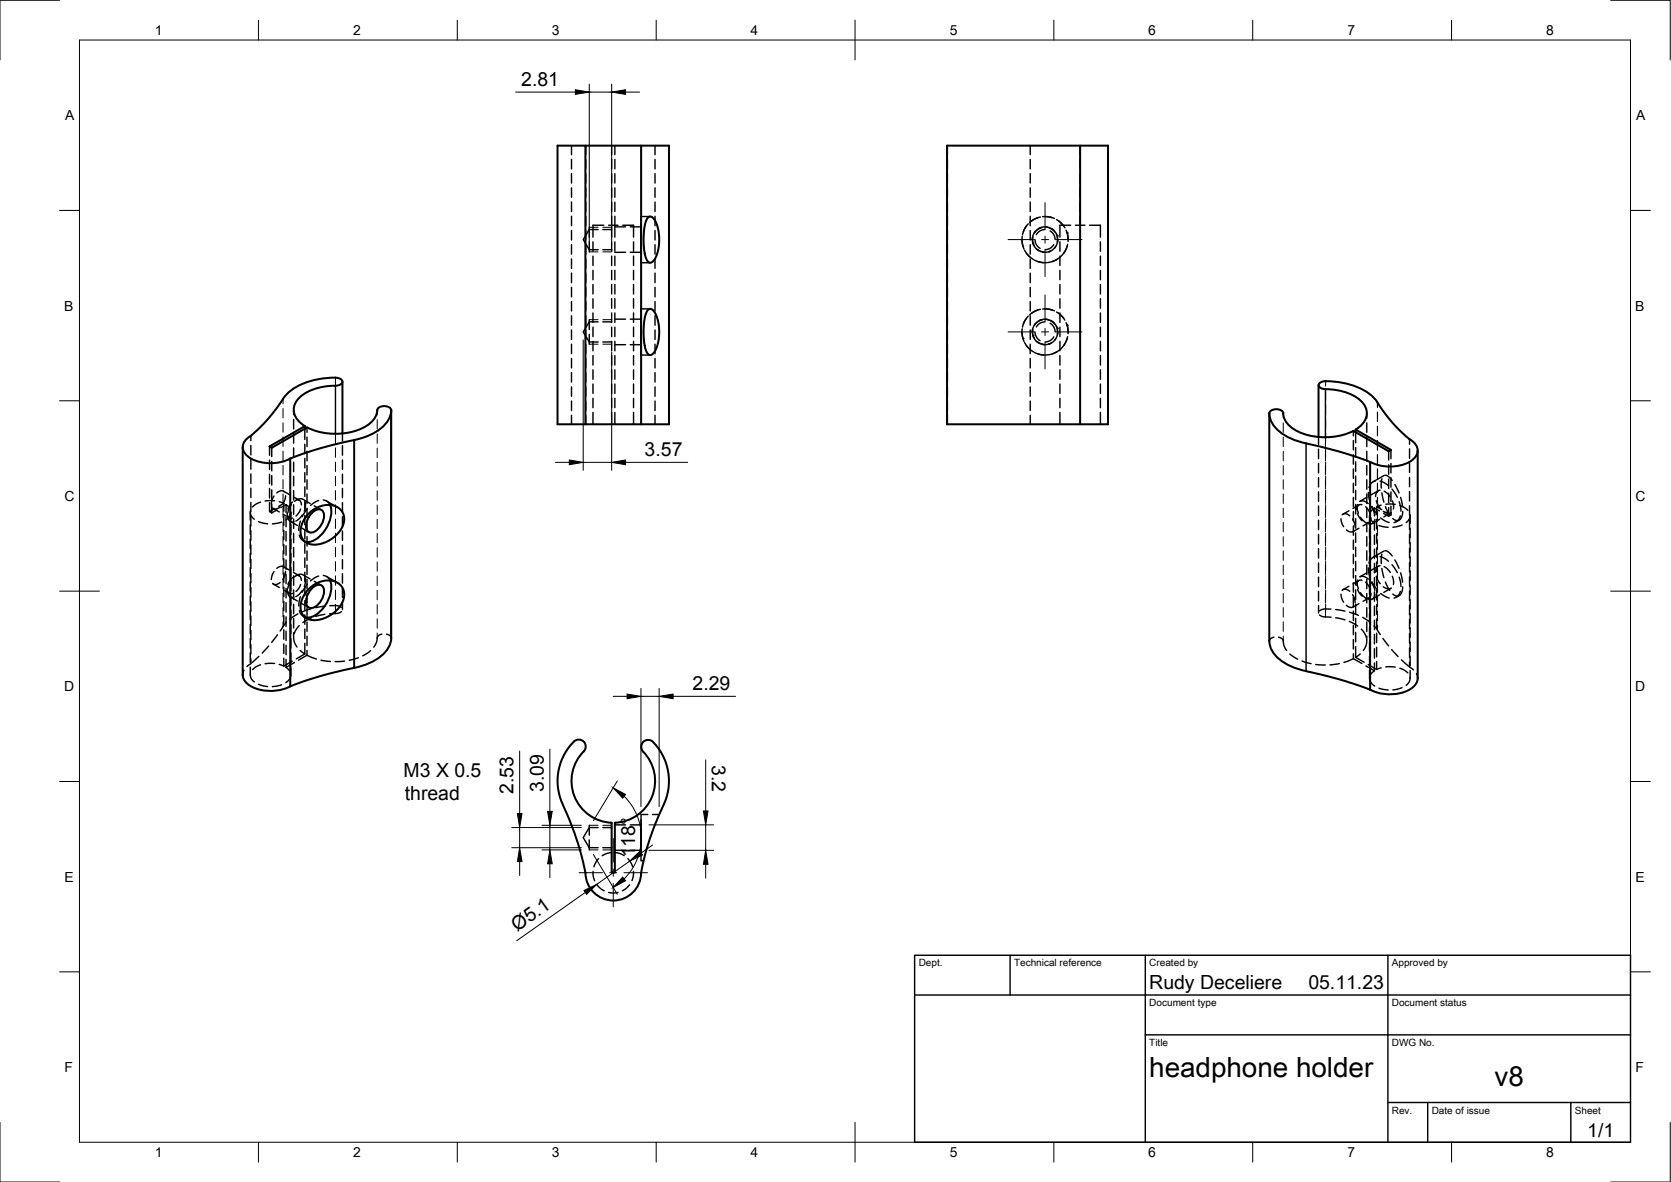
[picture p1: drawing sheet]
<svg xmlns="http://www.w3.org/2000/svg" width="420mm" height="297mm" viewBox="0 0 420 297" stroke-linecap="round" stroke-linejoin="round" font-family="sans-serif">
<!-- layer: Hidden -->
<g fill="none" stroke="#000" stroke-width=".36">
<path d="M143.7 36.6v2.3M147.3 36.6v2.3M153.8 36.6v2.3M154.6 36.6v2.3M164.7 36.6v2.3M238.2 36.6v2.3M259 36.6v2.3M271.6 36.6v2.3M143.7 40.1v2.3M143.7 43.6v2.4M143.7 47.2v2.4M143.7 50.8v2.4"/>
<path d="M143.7 54.3v2.4M143.7 57.9v2.4M147.3 40.1v2.3M147.3 43.6v2.4M147.3 47.2v2.4M147.3 50.8v2.4M147.3 54.3v2.4M147.3 57.9v2.4M148.2 57.1v2.5M150.4 57.7h-2.2l-1.6 2.5 1.6 2.5h2.2M151.6 57.7h2.2M151.8 56.6h-2.7v3"/>
<path d="M153 56.6h2.4M153.8 40.1v2.3M153.8 43.6v2.4M153.8 47.2v2.4M153.8 50.8v2.4M153.8 54.3v5.3M154.6 40.1v2.3M154.6 43.6v2.4M154.6 47.2v2.4M154.6 50.8v2.4M154.6 54.3v5.3M154.6 57h2.7"/>
<path d="M156.6 56.6h2.7v3M158.5 57h2.7v2.1M161.2 57.6v2.6M161.2 55.1v-.7v4.5M161.2 58.1v2.1M163.5 54.4h-2.3M164.7 40.1v2.3M164.7 43.6v2.4M164.7 47.2v2.4M164.7 50.8v2.4M164.7 54.3v2.4M164.7 57.9v2.4"/>
<path d="M238.2 40.1v2.3M238.2 43.6v2.4M238.2 47.2v2.4M238.2 50.8v2.4M238.2 54.3v2.4M238.2 57.9v2.4M257 59.4v1l.2 1.4M258.1 56.8l-.6 1.1-.4 1.1M258.6 56.2l-.7 .9-.6 1.2M259 40.1v2.3M259 43.6v2.4M259 47.2v2.4"/>
<path d="M259 50.8v2.4M259 54.3v2.4M259 57.9v2.4M259.7 59.5l-.1 1 .3 1.1M260.3 58.2l-.6 1-.1 1M261 54.7l-1.3 .6-.8 .6M261.6 54.5l-1.1 .4-1.1 .6M261.9 57.2l-1.2 .5-.6 .8M262.1 54.4l2.5 .3M262.8 57.7l-1.4 .4-.8 .9M262.8 54.4l1.4 .2 .9 .3M263 57l1.1 .3 .9 .6"/>
<path d="M263.3 57.1l-.9-.1-1.2 .5M264 58l.9 .9 .4 1.3M264.4 57.4l.8 .7 .6 1M265.6 58.8l.3 .9v1.2M265.7 55.2l1 .7 .8 .9M266.1 55.5l1.7 1.7M268.1 57.9l.3 1 .2 1.3M268.2 58.3l.3 1.2 .1 1.2M269.2 56.6h-2.7v3M270.4 56.6h2.4M271.6 40.1v2.3M271.6 43.6v2.4"/>
<path d="M271.6 47.2v2.4M271.6 50.8v2.4M271.6 54.3v2.3M274 56.6h2.7v3M143.7 61.5v2.4M143.7 65.1v2.3M143.7 68.6v2.4M143.7 72.2v2.4M143.7 75.8v2.4M143.7 79.4v2.3M147.3 61.5v2.4M147.3 65.1v2.3"/>
<path d="M147.3 68.6v2.4M147.3 72.2v2.4M147.3 75.8v2.4M147.3 79.4v2.3M148.2 60.8v2.5M149.1 60.8v2.3M149.1 64.4v2.3M149.1 67.9v2.4M149.1 71.5v2.4M149.1 75.1v2.4M149.1 78.6v2.4M151.6 62.7h2.2"/>
<path d="M153.8 60.8v2.3M153.8 64.4v2.3M153.8 67.9v2.4M153.8 71.5v2.4M153.8 75.1v2.4M153.8 78.6v2.4M154.6 60.8v2.3M154.6 64.4v2.3M154.6 67.9v2.4M154.6 71.5v2.4M154.6 75.1v2.4M154.6 78.6v2.4"/>
<path d="M157.3 63.4h-2.7M159.3 60.8v2.3M159.3 64.4v2.3M159.3 67.9v2.4M159.3 71.5v2.4M159.3 75.1v2.4M159.3 78.6v2.4M161.2 60.2v2.6M161.2 64.1v1.9v-.6M161.2 61.5v2.6M161.2 60.2v2.1M161.2 61.3v2.1h-2.7"/>
<path d="M161.2 78.3v-.7v4.5M161.2 66h2.3M161.2 77.6h2.3M164.7 61.5v2.4M164.7 65.1v2.3M164.7 68.6v2.4M164.7 72.2v2.4M164.7 75.8v2.4M164.7 79.4v2.3M238.2 61.5v2.4M238.2 65.1v2.3M238.2 68.6v2.4"/>
<path d="M238.2 72.2v2.4M238.2 75.8v2.4M238.2 79.4v2.3M257 60.2l.5 2.4M257.2 61.9h.1M257.6 62.9l.8 1.1 .7 .7M258.1 63.6l1.8 1.6M258.6 79.4l-.9 1.2-.4 .9M259 61.5v2.4M259 65.1v2.3M259 68.6v2.4M259 72.2v2.4"/>
<path d="M259 75.8v2.4M259 79.4v2.3M259.8 61.3l.4 .8 1 .9M260.1 65.4l1 .4 1.3 .2M260.2 60.2l.5 1.5 .8 .7M260.6 62.5l1.1 .7 .9 .2M261 77.9l-1.3 .6-.8 .6M261 65.7l1.3 .3h1.1M261.6 77.7l-2.2 1M262.1 77.7h1.5l1 .2M262.8 77.6l1.2 .2 1.1 .3M264.4 63l-1 .3h-1.2"/>
<path d="M265 61.5l-1 .9-1.2 .3M265.4 62l-.8 .8-.9 .5M265.7 78.4l1.8 1.6M265.8 65.2l-2.2 .8M266 60.2l-.3 1.3-.5 .8M266.1 78.7l1.7 1.7M266.5 60.8v2.3M266.5 64.4v2.3M266.5 67.9v2.4M266.5 71.5v2.4M266.5 75.1v2.4M266.5 78.6v2.4"/>
<path d="M266.7 64.5l-1.1 .8-1 .4M268.3 61.8l-.5 1.3-1.1 1.4M268.4 61.4l-.5 1.5-.4 .7M276.7 60.8v2.3M276.7 64.4v2.3M276.7 67.9v2.4M276.7 71.5v2.4M276.7 75.1v2.4M276.7 78.6v2.4M143.7 82.9v2.4M143.7 86.5v2.4M143.7 90.1v2.4"/>
<path d="M143.7 93.6v2.4M143.7 97.2v2.4M147.3 82.9v2.4M147.3 86.5v2.4M147.3 90.1v2.4M147.3 93.6v2.4M147.3 97.2v2.4M148.2 80.3v2.5M148.2 84v2.5M149.1 82.2v2.4M149.1 85.8v2.4M149.1 89.4v2.3"/>
<path d="M149.1 92.9v2.4M149.1 96.5v2.4M150.4 80.9h-2.2l-1.6 2.5 1.6 2.5h2.2M151.6 85.9h2.2M151.6 80.9h2.2M153.8 82.2v2.4M153.8 85.8v2.4M153.8 89.4v2.3M153.8 92.9v2.4M153.8 96.5v2.4M154.6 82.2v2.4M154.6 85.8v2.4"/>
<path d="M154.6 89.4v2.3M154.6 92.9v2.4M154.6 96.5v2.4M154.6 80.2h2.7M154.6 86.6h2.7M158.5 80.2h2.7v2.1M159.3 82.2v2.4M159.3 85.8v2.4M159.3 89.4v2.3M159.3 92.9v2.4M159.3 96.5v2.4M161.2 80.8v2.6"/>
<path d="M161.2 83.4v2.6M161.2 87.3v1.9v-.6M161.2 84.7v2.6M161.2 81.3v2.1M161.2 83.4v2.2M161.2 84.5v2.1h-2.7M161.2 89.2h2.3M164.7 82.9v2.4M164.7 86.5v2.4M164.7 90.1v2.4M164.7 93.6v2.4M164.7 97.2v2.4"/>
<path d="M238.2 82.9v2.4M238.2 86.5v2.4M238.2 90.1v2.4M238.2 93.6v2.4M238.2 97.2v2.4M257 83.4l.5 2.4M257 82.6v1l.2 1.4M257.6 86.1l.8 1.1 .7 .7M258.1 80l-.6 1.1-.4 1.1M258.1 86.8l1 1.1 .8 .5M259 82.9v2.4M259 86.5v2.4"/>
<path d="M259 90.1v2.4M259 93.6v2.4M259 97.2v2.4M259.7 82.7l-.1 1 .3 1.1M259.8 84.5l.4 .8 1 .9M260.1 88.6l1.2 .4 1.1 .2M260.2 83.4l.5 1.5 .8 .7M260.3 81.4l-.6 1-.1 1M260.6 85.7l1.1 .7 .9 .2M261 88.9l1.3 .3h1.1M261.9 80.4l-1.2 .5-.6 .8M262.8 80.9l-1.4 .4-.8 .9"/>
<path d="M263 80.2l1.1 .3 .9 .6M263.3 80.3l-.9-.1-1.2 .5M264 81.2l.9 .9 .4 1.3M264.4 86.2l-1 .4h-1.2M264.4 80.7l.8 .6 .6 1M265 84.7l-1 .9-1.2 .3M265.4 85.2l-.8 .8-.9 .5M265.6 82l.3 .9v1.2M265.8 88.4l-2.2 .8M266 83.4l-.3 1.3-.5 .8M266.5 82.2v2.4M266.5 85.8v2.4"/>
<path d="M266.5 89.4v2.3M266.5 92.9v2.4M266.5 96.5v2.4M266.7 87.7l-1.1 .8-1 .4M268.1 81.1l.3 1 .2 1.3M268.2 81.5l.3 1.3 .1 1.1M268.3 85l-.6 1.5-1 1.2M268.4 84.6l-.5 1.5-.4 .7M276.7 82.2v2.4M276.7 85.8v2.4M276.7 89.4v2.3M276.7 92.9v2.4"/>
<path d="M276.7 96.5v2.4M63.1 109.5v1.3M63.1 111.9v2.4M63.1 115.5v2.4M63.1 119.1v2.4M67.8 112.2v2.2M67.8 115.6v2.4M67.8 119.2v2.4M68.3 112.5v2.3M68.3 115.9v2.4M68.3 119.5v2.4M73.8 103v1.2"/>
<path d="M73.8 105.4v2.4M73.8 109v2.4M73.8 112.6v2.3M73.8 116.1v2.4M73.8 119.7v2.4M76.6 107.7v2.7M76.6 111.6v2.4M76.6 115.2v2.4M76.6 118.8v2.4M77.2 107.4v1.3M77.2 109.8v2.4M77.2 113.4v2.4"/>
<path d="M77.2 117v2.4M86.1 109v1.8M86.1 112v2.4M86.1 115.6v2.4M86.1 119.2v2.3M143.7 100.8v2.4M143.7 104.4v2.2M147.3 100.8v2.4M147.3 104.4v2.2M149.1 100.1v2.4M149.1 103.6v3M153.8 100.1v2.4"/>
<path d="M153.8 103.6v3M154.6 100.1v2.4M154.6 103.6v3M159.3 100.1v2.4M159.3 103.6v3M164.7 100.8v2.4M164.7 104.4v2.2M238.2 100.8v2.4M238.2 104.4v2.2M259 100.8v2.4M259 104.4v2.2M266.5 100.1v2.4"/>
<path d="M266.5 103.6v3M276.7 100.1v2.4M276.7 103.6v3M331.5 109.8v1.9M331.5 112.9v2.4M331.5 116.4v2.4M340.3 108.3v1.2M340.3 110.7v2.4M340.3 114.3v2.4M340.3 117.8v2.4M340.9 108.6v2.7M340.9 112.5v2.4"/>
<path d="M340.9 116.1v2.4M340.9 119.6v2.4M343.7 103.9v1.2M343.7 106.3v2.4M343.7 109.8v2.4M343.7 113.4v2.4M343.7 117v2.4M348 119.5l-2.8 1.6M348.2 119.4l.9 .3 1 1M349.2 113.4v2.2M349.2 116.8v2.4M349.7 113.1v2.2"/>
<path d="M349.7 116.5v2.4M354.4 110.4v1.2M354.4 112.8v2.4M354.4 116.4v2.4M354.4 120v2.3M62.9 128.7v2M62.9 131.9v2.4M62.9 135.5v2.4M62.9 139.1v2.3M62.9 128.4l.2 1.1 .8 1M63.1 122.7v2.3M63.1 126.2v2.4"/>
<path d="M63.1 129.8v2.4M63.1 133.4v2.4M63.1 137v2.3M65 131.1l2.3 .5M65.5 126.2l-1.2 .5-.8 .7M67.8 126.3v2.3l.5 .3M67.8 122.8v2.3M68.3 123.1v2.4M68.3 126.7v2.2M68.7 127.8l1.5 .9M68.9 124.7l-.4 .7-.3 1.2M69 125.8l-2.3 .1"/>
<path d="M69 127.8l-1.2 .8M69.6 128.2l-1.3 .7M70.2 126.1l1.2 .4M70.4 127.4a1.33 1.33 0 0 1-1.9 .2M70.8 131.2l-2.3 .5M71.2 129.3l1.5 .8M71.3 123.4l1.4 .9M71.4 126.5l-1.3 .7M71.4 126.5v2M71.4 129.7v2.3M71.4 133.3v2.3M71.4 136.8v2.4"/>
<path d="M71.5 123.6a1.29 1.29 0 0 0-1.9 .3M71.8 124.6l-.2 1-.5 1M71.9 130.7l1-1.1 .2-.8v1.9M71.9 126.8l.9 .9M71.9 126.8l-1.3 .8M71.9 126.8v2M71.9 130v2.4M71.9 133.6v2.4M71.9 137.1v2.4M72.2 129a1.02 1.02 0 0 0 1.3 1.2M72.3 130l.2 .6 .5 .4 .9 .1M73 131l1.8 1.1"/>
<path d="M73.1 131.9v2.4M73.1 135.5v2.4M73.1 139.1v2.3M73.3 126.8l-.9 2.1M73.6 126.2l-.9 .9-.3 .8M73.8 124.9l1.5 .8M73.8 123.3v2.4M73.8 126.8v2.4M73.8 130.4v2.4M73.8 134v2.4M73.8 137.6v2.3M74.5 125.7a1.02 1.02 0 0 1 1.3 1.2"/>
<path d="M75.3 134.5l.4 .9 1 .7M75.5 131l-.4 2.3M75.6 127.9l-.5 1-.7 .8M75.8 132.7l1.8 1M76 129.4l-.6 .8-1 .7M76.1 125.4h-1.1l-1 .6M76.2 125.5l1.8 1M76.3 136l.8 .4M76.6 122.4v2.3M76.6 125.9v2.4M76.6 129.5v2.4M76.6 133.1v2.4"/>
<path d="M76.6 136.6v2.4M76.7 126.3l.1 .9-.3 1.2M77.2 120.6v2.3M77.2 124.1v2.4M77.2 127.7v2.4M77.2 131.3v2.4M77.2 134.9v2.3M77.2 138.4v2.4M77.3 127.9l-1.3 2M79 127.1l1.8 1.1M80.1 125.8l-2 1.2M81.3 125.7l.9 .3 .8 .9"/>
<path d="M82.1 125.9l2.7 1.6M86.1 122.7v2.4M86.1 126.3v2.4M86.1 129.9v2.4M86.1 133.4v2.4M86.1 137v2.4M331.5 120v2.4M331.5 123.6v2.4M331.5 127.2v2.3M331.5 130.7v2.4M331.5 134.3v2.4M331.5 137.9v2.4"/>
<path d="M337.2 130.4l.2 1 .4 1M337.5 129.4a1.32 1.32 0 0 1 1.9 .2M338.5 133.2a1.38 1.38 0 0 0 1.9 .2M339.2 128.4l-1.5 .8M340.1 130.4l.5 1.2 .1 .8M340.3 121.4v2.4M340.3 125v2.4M340.3 128.6v2.3M340.3 132.2v2.3M340.3 135.7v2.4M340.3 139.3v2.4M340.9 123.2v2.4"/>
<path d="M340.9 126.8v2.4M340.9 130.4v2.3M340.9 133.9v2.4M340.9 137.5v2.4M341.3 126.8l-.1 .9 .4 1.3M341.3 129.1l.5 1 .7 .8M341.7 126.9l-1.5 .9M341.7 132.7l-1.5 .9M342 125.9h1l1 .6M342.1 130l1 1.1 .6 .4M342.5 126.8a1.04 1.04 0 0 0-1.4 1.3M343.4 127.3l.8 1 .3 .8"/>
<path d="M343.7 120.6v2.3M343.7 124.1v2.4M343.7 127.7v2.4M343.7 131.3v2.4M343.7 134.9v2.3M343.7 138.4v2.4M343.7 125l-1.8 1M344.1 123.7l.4 2.4M344.2 131.3l-1.5 .9M344.4 132.8v2.4M344.4 136.3v2.4M344.4 139.9v2.4"/>
<path d="M344.7 130.1a1.04 1.04 0 0 1-1.3 1.3M344.8 127.4l.9 2M345 127.3l1.3 2M345.6 127.7l-.9 .8M345.6 127.7l1.3 .7M345.6 127.7v2M345.6 130.9v2.3M345.6 134.4v2.4M345.6 138v2.4M345.7 131.5l-1.1-1-.2-.9v2M345.7 130.5l-.2 .6-.4 .5-1 .1M345.8 120.9l-.9 .5-.7 1.1"/>
<path d="M345.8 139.8l-.9 .5-.7 1.2M346.1 125.8l.9 1.9M346.1 127.3l1.3 .8M346.1 127.3v2M346.1 130.5v2.4M346.1 134.1v2.4M346.1 137.7v2.4M346.6 123.3l-1.9 1.1M346.7 132.1l2.3 .4M346.9 130.5l-1.8 1.1M347 120.9l.8 .3 1.3 .9M347 123.2l-.4 .1-.5 .4-.2 1.1"/>
<path d="M347 139.9l1.3 .5 .8 .6M347.2 130.1l1.1 .8 1 .4M347.3 126.9l-1.2 .4M347.5 123.9l.5 2.3M347.5 120.3l-.2 2.4M347.5 139.3l-.2 2.3M347.8 128.5l1.2 .5 .8-.2M347.9 129l1.3 .7M348 138.5l-2.8 1.5M348 123.4l.6 .4 1 1.1M348.2 138.4l.9 .3 1 1M348.4 127.3l1 2.1"/>
<path d="M348.4 126.7l2.4 .1M348.4 128.7l1.3 .7M349.2 127.5v2.2l.5-.3M349.2 120.4v2.4M349.2 123.9v2.4M349.7 120v2.4M349.7 123.6v2.4M349.7 127.2v2.2M349.8 128.9l-1.9 1M350 122.9l1.3 2.1M350.1 125.8l.3 1.4v.7M350.7 121.7l1.1 2.2"/>
<path d="M351.8 126.1l.5 2.4M351.8 130.7l-.8 .4M352 127l1.2 .6 .8 .6M352.1 129.7l-.5 1-1.1 .6M352.2 125l.5 2.3M352.5 131.9l-2.3 .6M352.7 128.5l-.2 1.3-.6 .8-.9 .2-.8-.5M354.4 123.5v2.4M354.4 127.1v2.4M354.4 130.7v2.3M354.4 134.2v2.4M354.4 137.8v2.4"/>
<path d="M354.5 129.3l-.1 1.1-.8 .9M354.6 129.6v2M354.6 132.8v2.4M354.6 136.3v2.4M354.6 139.9v2.4M62.9 142.6v2.4M62.9 146.2v2.4M62.9 149.8v2.4M62.9 153.3v2.4M62.9 156.9v2.4M63.1 140.5v2.4M63.1 144.1v2.4"/>
<path d="M63.1 147.7v2.4M63.1 151.2v2.4M63.1 154.8v2.4M63.1 158.4v2.4M68.7 146.8l1.5 .8M68.9 143.6l-.4 .8-.3 1.2M69.8 159.5l-1.5 1.9M70.4 146.4a1.38 1.38 0 0 1-1.9 .2M71.2 148.2l1.5 .9M71.3 142.4l1.4 .9M71.4 140.4v2.4M71.4 144v2.4"/>
<path d="M71.4 147.5v2.4M71.4 151.1v2.4M71.4 154.7v2.4M71.4 158.2v2.4M71.5 142.6a1.29 1.29 0 0 0-1.9 .2M71.8 143.6l-.2 1-.5 1M71.9 140.7v2.4M71.9 144.3v2.4M71.9 147.9v2.3M71.9 151.4v2.4M71.9 155v2.4M71.9 158.6v2.4"/>
<path d="M72 156.4l-1.6 2.2M72.2 147.9a1.02 1.02 0 0 0 1.3 1.2M72.3 149l.4 .8 .6 .3h.6M73 150l1.8 1M73.1 142.6v2.4M73.1 146.2v2.4M73.1 149.8v2.4M73.1 153.3v2.4M73.1 156.9v2.4M73.3 145.8l-.9 2M73.6 145.1l-.9 1-.3 .8M73.8 143.9l1.5 .8"/>
<path d="M73.8 141.1v2.4M73.8 144.7v2.4M73.8 148.3v2.4M73.8 151.9v2.3M73.8 155.4v2.4M73.8 159v1.2M74.5 144.6a1.04 1.04 0 0 1 1.3 1.3M74.9 154.3l-2 1.3M75.2 157.2l-.8 1.1-.4 .9M75.3 153.5l.4 .9 1 .7M75.5 150l-.4 2.3M75.6 146.9l-.5 1-.7 .7"/>
<path d="M75.8 151.6l1.8 1.1M76 148.4l-.6 .8-1 .7M76.1 144.4h-1.1l-1 .6M76.2 144.4l1.8 1.1M76.3 154.9l.8 .5M76.6 140.2v2.4M76.6 143.8v2.4M76.6 147.4v2.3M76.6 150.9v2.4M76.6 154.5v2.4M76.6 158.1v2.4M76.7 145.2l.1 1-.3 1.2"/>
<path d="M77.2 142v2.4M77.2 145.6v2.4M77.2 149.1v2.4M77.2 152.7v2.4M77.2 156.3v2.4M77.2 159.9v2.3M77.3 146.8l-1.3 2.1M78.2 153l-2.2 .8M78.3 155.3l-2.1 1.1M79 146.1l1.8 1M80.1 144.8l-.9 .4-1.1 .8M81.3 144.6l.9 .3 .8 1"/>
<path d="M81.7 154.4l-2.3 .5M81.7 152.3l-2.3 .4M82.1 144.9l2.7 1.5M82.9 152.2h2.1l.8 .5M85.9 153.7a4 4 0 0 1-3 .5M86.1 140.6v2.4M86.1 144.2v2.3M86.1 147.7v2.4M86.1 151.3v1.9M96 159.4a1.26 1.26 0 0 0-1.2 1.4l-.8 1.8M97.2 159.4l.9 .4 .3 .5M331.5 141.5v2.3"/>
<path d="M331.5 145v2.4M331.5 148.6v2.4M331.5 152.2v1.8M331.8 154.5l.8 .5 2.1 .1M334.6 153.1l-1.6-.1-1.2 .5M335.8 153.2l2.4 .4M335.9 155.2l2.3 .6M337.2 149.3l.2 1 .4 1M337.5 148.3a1.32 1.32 0 0 1 1.9 .3M338.5 152.1a1.38 1.38 0 0 0 1.9 .3M339.2 147.3l-1.5 .9M339.3 156.2l2.1 1.1"/>
<path d="M339.3 153.8l2.3 .9M340.1 149.4l.5 1.2 .1 .8M340.3 142.9v2.3M340.3 146.4v2.4M340.3 150v2.4M340.3 153.6v2.4M340.3 157.1v2.4M340.9 141.1v2.4M340.9 144.6v2.4M340.9 148.2v2.4M340.9 151.8v2.4M340.9 155.4v2.3"/>
<path d="M340.9 158.9v2.4M341.3 145.8l-.1 .9 .4 1.2M341.3 148.1l.5 .9 .7 .8M341.7 145.9l-1.5 .8M341.7 151.7l-1.5 .9M342 144.9h1l1 .6M342.1 148.9l.6 .9 1 .6M342.3 158.1l.8 1.1 .4 .9M342.5 145.8a1.05 1.05 0 0 0-1.4 1.3M342.6 155.2l2 1.3M343.4 146.3l.8 1 .3 .8M343.7 142v2.4"/>
<path d="M343.7 145.6v2.3M343.7 149.1v2.4M343.7 152.7v2.4M343.7 156.3v2.4M343.7 159.9v1.2M343.7 143.9l-1.8 1.1M344.1 142.7l.4 2.4M344.2 150.3l-1.5 .8M344.4 143.5v2.4M344.4 147.1v2.3M344.4 150.6v2.4M344.4 154.2v2.4"/>
<path d="M344.4 157.8v2.4M344.7 149.1a1.04 1.04 0 0 1-1.3 1.2M344.8 146.3l.9 2.1M345 146.2l1.3 2.1M345.5 157.3l1.5 2.2M345.6 141.6v2.4M345.6 145.1v2.4M345.6 148.7v2.4M345.6 152.3v2.4M345.6 155.9v2.3M345.6 159.4v2.4M345.7 149.5l-.4 .9-.5 .2h-.7"/>
<path d="M346.1 144.8l.9 1.9M346.1 141.3v2.3M346.1 144.8v2.4M346.1 148.4v2.4M346.1 152v2.4M346.1 155.5v2.4M346.1 159.1v2.4M346.6 142.3l-1.9 1M346.9 149.5l-1.8 1M347 142.2l-.4 .1-.5 .4-.2 1.1M347.2 149.1l1.1 .8 1 .4M347.5 142.8l.5 2.3"/>
<path d="M347.8 147.5l1.2 .5 .8-.2M348 142.4l.6 .4 1 1.1M348.4 146.3l1 2.1M349.8 147.8l-1.9 1.1M350 141.9l1.3 2M350.1 144.8l.3 1.4v.7M350.7 140.7l1.1 2.1M351.8 145l.5 2.4M351.8 149.7l-.8 .4M352.1 148.6l-.5 1.1-1.1 .6M352.2 144l.5 2.3M352.7 147.5l-.2 1.3-.5 .8-.9 .2-.9-.5"/>
<path d="M354.4 141.4v2.4M354.4 145v2.3M354.4 148.5v2.4M354.4 152.1v2.4M354.4 155.7v2.4M354.4 159.2v2.4M354.6 143.5v2.4M354.6 147.1v2.3M354.6 150.6v2.4M354.6 154.2v2.4M354.6 157.8v2.4M61.3 168.4l-.3 1.2"/>
<path d="M62.9 160.5v2.4M62.9 164.1v2.3M62.9 167.6v2M62.9 169.3l.2 1.1 .8 1M63.1 165.6v1.2l-1 .7M63.1 162v2.3M65 172l2.3 .5M65.1 164.9l-1.8 1.6M65.5 167.1l-1.2 .5-.8 .7M67.5 162.4l-1.6 1.7M69 166.7l-2.3 .1M70.2 167l1.2 .4"/>
<path d="M70.8 172.1l-2.3 .5M71.4 161.8v2.4M71.4 165.4v2M71.9 167.7l.9 .8M71.9 162.2v2.3M71.9 165.7v2M73.1 169.7l-.2 .8-1 1.1M73.1 160.5v2.4M73.1 164.1v2.3M73.1 167.6v2M73.5 166.2l-2.1 1.2M73.9 160.4l.2 1.1 .6 1.1"/>
<path d="M74 166.5l-2.1 1.2M75.5 163.5l1.1 .8M76.6 164.3l-2.1 1.3M76.6 161.7v2.6M77.2 164.7l2.4 .9M77.2 163.4v1.3M77.2 164.7l-2.1 1.2M80.7 165.9l2.4 .3M86.6 166.1l-2.3 .2M90.1 165.3l-2.3 .6M93.2 163.5l-2 1.3M320.3 160.1l-.9 .5-.2 .5"/>
<path d="M321.5 160.1a1.29 1.29 0 0 1 1.2 1.5l.3 1.1 .5 .8M324.3 164.3l2 1.4M327.4 166.1l2.3 .7M330.8 167l2.4 .1M336.8 166.8l-2.4 .3M340.3 165.5l-2.4 1M340.3 165.5l2.1 1.2M340.3 160.7v2.4M340.3 164.3v1.2M340.9 162.5v2.7M340.9 165.2l2.1 1.2M342 164.3l-1.1 .9"/>
<path d="M343.5 167.4l2.1 1.2M343.7 161.3l-.3 1.1-.6 1.1M344 167l2.1 1.2M344.4 170.5l.4 1.2 .9 .7M344.4 161.3v2.4M344.4 164.9v2.4M344.4 168.5v2M345.6 168.6l-.9 .8M345.6 163v2.4M345.6 166.6v2M346.1 162.7v2.4M346.1 166.3v1.9"/>
<path d="M346.7 172.9l2.3 .5M347.3 167.8l-1.2 .4M347.7 160.4l1.5 1.9M348.4 167.6h2.4M349.9 163.2l1.6 1.8M352 167.9l1.2 .6 .8 .6M352.4 165.8l1.8 1.6M352.5 172.8l-2.3 .6M354.4 166.4v1.2l1 .7M354.4 162.8v2.4M354.5 170.2l-.1 1.1-.8 .9M354.6 161.3v2.4"/>
<path d="M354.6 164.9v2.4M354.6 168.5v2M356.2 169.3l.3 1.2M148.2 207.4v2.5M148.2 211.1v2.5M149.1 219l.1 1.2 .3 1.1M150.4 208h-2.2l-1.6 2.5 1.6 2.5h2.2M150.5 215.8l-.9 1.2-.3 .8M151.6 213h2.2M151.6 208h2.2M153.8 214.2l-1.3 .3-1.1 .5M154.6 214.2l1.3 .3 1.1 .5"/>
<path d="M154.6 207.3h2.7M154.6 213.7h2.7M157.9 215.8l.5 .6 .7 1.4M158.5 207.3h2.7M159.3 219l-.1 1.2-.3 1.1M161.2 213.7v2.6h.6M161.2 209.9v2.5M161.2 206v5.2M161.2 204.7v2.6M161.2 212.5v2.5M161.2 207.3v2.1M161.2 210.5v2.1"/>
<path d="M161.2 211.5v2.2h-2.7M161.2 208.3v2.2M161.2 204.7h1.7M164.1 204.7h1.7M150.1 222.4l1.1 1 .7 .5M153 224.3l1.2 .1 1.2-.1M158.3 222.3l-1.1 1.1-.7 .5"/>
</g>
<!-- layer: Visible -->
<g fill="none" stroke="#000" stroke-width=".51">
<path d="M140.2 36.6h28v70h-28zM147.2 36.6v70M161.2 36.6v70M238.1 36.6h40.5v70h-40.5zM271.6 36.6v70M162.8 54.8l.5-.4h.4l.9 .9 .8 1.8 .3 2.3v2.3l-.5 2.2-.8 1.5-.9 .6-.7-.4-.4-.7-.6-3.6 .2-3.7 .3-1.7zM162.9 77.9l.7-.3 .6 .4 .5 .5 .6 1.6 .4 2.5v2.3l-.5 2.2-.8 1.6-.8 .5-.8-.4-.4-.9-.6-3.4 .2-3.7 .3-1.7zM86.1 95.9v13.1M331.5 96.8v13M333.3 95.8a17.9 17.9 0 0 1 11.8 3.8l5.1 6.7a29.7 29.7 0 0 0 5 4.6 2.74 2.74 0 0 1 0 4.6 10.5 10.5 0 0 1-10.7 .6M333.3 95.8a1.26 1.26 0 0 0-1.7 1.3 1.91 1.91 0 0 0 1.7 .7 12.3 12.3 0 0 1 9.5 3.6 4 4 0 0 1-1.1 5.9l-.8 .6M61 112.4v57.2a4.8 4.8 0 0 0 4.4 3.7 11.2 11.2 0 0 0 7.6-.8"/>
<path d="M71.2 100.2l-1.7 2.5-2.2 2.7-3.9 3.8a3.8 3.8 0 0 0-2.4 3.5 4.8 4.8 0 0 0 3.9 3.3 11.2 11.2 0 0 0 8.1-.8M71.2 100.2a14.2 14.2 0 0 1 10.3-5.1 6.5 6.5 0 0 1 4.3 .2 .77 .77 0 0 1 .3 .9 .77 .77 0 0 1-.7 .5l-.5 .2a14.2 14.2 0 0 0-9.6 3 4 4 0 0 0 .5 6.6l.9 .6M73 115.2v57.3l7.6-2.6 6.8-1.7a18.6 18.6 0 0 0 9.1-4 5.9 5.9 0 0 0 1.9-3.9M76.6 107.7v-.6l-8.8 5.1 .5 .3 8.9-5.1a16.4 16.4 0 0 0 15.2-.5 5.3 5.3 0 0 0 2.6-4.2 2.34 2.34 0 0 1 3.3 0l.1 57.6M98.4 103.1a7.2 7.2 0 0 1-4.4 5.8 34 34 0 0 1-8.2 2.4l-7.7 2.1-5.1 1.8M319.2 103.9v57.2M319.2 103.8a7.1 7.1 0 0 0 4.4 5.9l2.2 1 2.6 .7M319.2 103.8a2.02 2.02 0 0 1 3.5 0 5.9 5.9 0 0 0 4.1 4.9 16.8 16.8 0 0 0 13.5-.4M328.4 111.4l7.9 2 8.2 2.7v57.2M340.9 108l8.8 5.1-.5 .3-8.9-5.1M340.9 108v.6M356.5 113.2v57.3a4.7 4.7 0 0 1-4.4 3.7 11.1 11.1 0 0 1-7.6-.9"/>
<path d="M77.6 129.1l1.1-.9 1.5-.9 1.8-.4 1.7 .1 1.3 .5 1 1 .5 1.3-.1 1.7-.5 1.2-.7 1-1.2 1.3-1.2 .8-2.3 .9-1.8 .2-.9-.2-1-.5-.6-.5-.5-1-.1-1v-1.1l.5-1.3zM78.2 129.1a2.09 2.09 0 0 1 2.8-.8 3.8 3.8 0 0 1-1.3 4.9 1.52 1.52 0 0 1-1.4 .6 1.52 1.52 0 0 1-1.3-1 4.6 4.6 0 0 1 1.2-3.7zM83 126.9a8 8 0 0 1-3.2 8.3 3.7 3.7 0 0 1-3.1 .9M77.6 148.1l1.6-1.3 1.6-.7 1.3-.2 1.8 .1 1.3 .6 1 1.2 .4 1.3-.3 1.7-.4 1-.9 1.2-2.3 1.8-2.4 .9-1.4 .2-1.2-.3-.8-.3-.7-.8-.5-.8-.1-1v-1.1l.5-1.3zM78.2 148.1a2.09 2.09 0 0 1 2.8-.9 3.8 3.8 0 0 1-1.3 4.9 1.52 1.52 0 0 1-1.4 .7 1.52 1.52 0 0 1-1.3-1 4.6 4.6 0 0 1 1.2-3.7zM83 145.9a8 8 0 0 1-3.2 8.3 3.7 3.7 0 0 1-3.1 .9M98.4 160.3h.1M319.2 161.1a7.1 7.1 0 0 0 4.4 5.8 39.6 39.6 0 0 0 8.5 2.6l6.7 1.8 5.7 2M144.3 186.4a14.3 14.3 0 0 0-2.1 17.4l2.9 7.4a58.2 58.2 0 0 1 2.4 10.1 7.1 7.1 0 0 0 8 4.9 7.1 7.1 0 0 0 5.8-7.4l.8-3.8 1.3-4.3 2.7-6.8a14.3 14.3 0 0 0-2.2-17.7 1.75 1.75 0 0 0-2.3 .4 1.75 1.75 0 0 0 .1 2.3 10.5 10.5 0 0 1 2.3 11.2 10.5 10.5 0 0 1-9.4 6.7M144.3 186.4a1.75 1.75 0 0 1 2.5 0 1.75 1.75 0 0 1 0 2.4 10.5 10.5 0 0 0-2.4 11.3 10.5 10.5 0 0 0 9.4 6.7v12.5h.8v-12.5"/>
</g>
<!-- layer: Hidden Narrow -->
<g fill="none" stroke="#000" stroke-width=".25">
<path d="M148.2 57.1h2.2M151.6 57.1h2.2M259.7 59.6l.1 1.4 .4 .9M262.1 57.2l-1.3 .6-.6 .7M263.3 57.2l1.2 .5 .8 .7M265.7 59.5l.1 1.3M148.2 63.3h2.2M151.6 63.3h2.2M261 62.7l1.2 .6M84.3 94.9v2M148.2 86.5h2.2M148.2 80.3h2.2"/>
<path d="M151.6 86.5h2.2M151.6 80.3h2.2M259.7 82.8l.1 1.4 .4 .9M261 85.9l1.2 .6M262.1 80.4l-1.3 .6-.6 .7M263.3 80.4l1.2 .5 .8 .7M265.7 82.7l.1 1.3M333.3 95.8v1.2M333.3 98.2v2.4M71.2 100.2v1.3M71.2 102.7v2.3M71.2 106.2v2.4"/>
<path d="M71.2 109.8v2.4M71.2 113.4v2.4M71.2 117v2.3M84.3 109v2.4M84.3 112.6v2.3M84.3 116.1v2.4M84.3 119.7v2.4M94.8 103v1.3M94.8 105.5v2.4M94.8 109v2.4M94.8 112.6v2.4M94.8 116.2v2.4"/>
<path d="M94.8 119.8v2.3M322.7 103.9v1.2M322.7 106.3v2.4M322.7 109.8v2.4M322.7 113.4v2.4M322.7 117v2.4M333.3 101.8v2.4M333.3 105.4v2.3M333.3 108.9v3.3M333.3 112.5v3.3M333.3 116.1v3.3M333.3 119.6v3.3"/>
<path d="M346.3 101.1l.1 1.3M346.3 103.5l.1 2.5M346.3 107.1l.1 2.4M346.3 110.7l.1 2.4M346.3 114.2l.1 2.5M346.3 117.8l.1 2.5M71.2 120.5v2.4M71.2 124.1v2.4M71.2 127.7v2.4M71.2 131.2v2.4M71.2 134.8v2.4M71.2 138.4v2.4"/>
<path d="M84.3 123.3v2.4M84.3 126.8v2.4M84.3 130.4v2.4M84.3 134v2.4M84.3 137.6v2.3M94.8 123.3v2.4M94.8 126.9v2.4M94.8 130.5v2.4M94.8 134.1v2.3M94.8 137.6v2.4M322.7 120.6v2.3M322.7 124.1v2.4"/>
<path d="M322.7 127.7v2.4M322.7 131.3v2.4M322.7 134.9v2.3M322.7 138.4v2.4M333.3 123.2v3.3M333.3 126.8v3.3M333.3 130.4v3.3M333.3 133.9v3.3M333.3 137.5v3.3M346.3 121.4l.1 2.4M346.3 125l.1 2.4M346.3 128.5l.1 2.5"/>
<path d="M346.3 132.1l.1 2.5M346.3 135.7l.1 2.4M346.3 139.2l.1 2.5M71.2 142v2.3M71.2 145.5v2.4M71.2 149.1v2.4M71.2 152.7v2.4M71.2 156.3v1.2M84.3 141.1v2.4M84.3 144.7v2.4M84.3 148.3v2.4M84.3 151.9v2.3"/>
<path d="M94.8 141.2v2.4M94.8 144.8v2.4M94.8 148.3v2.4M94.8 151.9v2.4M94.8 155.5v2.4M94.8 159.1v1.2M322.7 142v2.4M322.7 145.6v2.3M322.7 149.1v2.4M322.7 152.7v2.4M322.7 156.3v2.4M322.7 159.9v1.2"/>
<path d="M333.3 141.1v3.3M333.3 144.6v3.3M333.3 148.2v3.3M333.3 151.8v3.2M346.3 142.8l.1 2.5M346.3 146.4l.1 2.5M346.3 150l.1 2.4M346.3 153.6l.1 2.4M346.3 157.1l.1 1.3M148.2 213.6h2.2M148.2 207.4h2.2M151.6 213.6h2.2"/>
<path d="M151.6 207.4h2.2"/>
</g>
<!-- layer: Visible Narrow -->
<path d="M84.3 96.9v12.1M333.3 97.8v12.1M89 110.6v57.2M89.1 110.6v57.2M98.4 103.1v57.2M328.4 111.4v57.3" fill="none" stroke="#000" stroke-width=".36"/>
<!-- layer: Hidden -->
<g fill="#000">
<circle cx="265.8" cy="59.3" r=".18"/>
<circle cx="268.3" cy="58.6" r=".18"/>
<circle cx="259.7" cy="61.1" r=".18"/>
<circle cx="263.7" cy="63.3" r=".18"/>
<circle cx="257.2" cy="85.1" r=".18"/>
<circle cx="259.7" cy="84.3" r=".18"/>
<circle cx="263.7" cy="86.5" r=".18"/>
<circle cx="265.8" cy="82.5" r=".18"/>
<circle cx="268.3" cy="81.8" r=".18"/>
</g>
<!-- layer: Border -->
<g fill="none" stroke="#000" stroke-width=".25">
<path d="M15 .1h-15v15M20 10.1h390v276.9h-390zM65 5.1v5M115 5.1v5M165 5.1v5M215 5.1v10M265 5.1v5M315 5.1v5M365 5.1v5M405 .1h15v15M15 52.9h5M410 52.9h5"/>
<path d="M15 100.7h5M410 100.7h5M15 148.6h10M405 148.6h10M15 196.4h5M410 196.4h5M15 244.2h5M410 244.2h5M0 282.1v14.9h15M65 287v5M115 287v5M165 287v5"/>
<path d="M215 282.1v9.9M265 287v5M315 287v5M365 287v5M420 282.1v14.9h-15"/>
</g>
<!-- layer: TitleBlock -->
<path d="M230 240.1h180v46.9h-180zM230 250h180M254 240.1v9.9M288 240.1v46.9M349 240.1v46.9M288 260.1h122M349 277.1h61M359 277.1v9.9M395 277.1v9.9" fill="none" stroke="#000" stroke-width=".36"/>
<!-- layer: Dimensions -->
<g fill="none" stroke="#000" stroke-width=".25">
<path d="M129.7 23.1h15M148.2 21.1v39.6M148.2 23.1h5.6M153.8 21.1v39.6M157.3 23.1h3.5M146.6 85.4v32.8M153.8 88.5v29.7M139.7 116.2h3.5M146.6 116.2h7.2M157.3 116.2h15.6M154.2 175h3.5M161.2 173v29.7"/>
<path d="M161.2 175h4.5M165.7 173v29.7M169.2 175h15.8M130.7 188.8v15.7M138.3 188.3v15.6M155.2 196.3l-6 10M177.4 191v12.8M128.7 213h17.5M128.7 208h17.5M130.7 208v5M130.7 216.5v3.5M136.3 213.6h9.9"/>
<path d="M136.3 207.4h9.9M138.3 207.4v6.2M138.3 217.1v3.5M149.2 214.7l6 10M156.9 200.1a14.6 14.6 0 0 1 0 20.8M158.4 216.4l-8.4 5.9M163.2 213.7h16.3M163.2 207.3h16.3M164.1 212.4l-2.9 2M177.4 207.3v6.4M177.4 217.2v3.5M147.2 224.3l-17.3 12.1"/>
</g>
<g fill="#000" stroke="#000" stroke-width=".25">
<path d="M144.7 22.5l3.5 .6-3.5 .6zM153.8 23.1l3.5-.6v1.2zM143.2 115.6l3.4 .6-3.4 .6zM153.8 116.2l3.5-.6v1.2zM157.7 174.4l3.5 .6-3.5 .6zM165.7 175l3.5-.6v1.2zM130.7 213l.6 3.5h-1.2zM130.1 204.5h1.2l-.6 3.5zM138.3 213.6l.6 3.5h-1.2zM137.7 203.9h1.2l-.6 3.5zM154.2 198l3.1 1.7-.7 .9zM158.4 216.4l2.5-2.5 .7 .9z"/>
<path d="M177.4 213.7l.6 3.5h-1.1zM176.9 203.8h1.1l-.6 3.5zM146.8 223.8l3.2-1.5-2.5 2.5zM156.6 220.4l.7 .9-3.1 1.7z"/>
</g>
<!-- layer: Center Lines -->
<g fill="none" stroke="#000" stroke-width=".25">
<path d="M262.8 50.9v6.6M262.8 59.3v1.8M253.5 60.2h6.6M261.9 60.2h1.8M262.8 62.9v6.6M262.8 74.1v6.6M265.5 60.2h6.6M253.5 83.4h6.6M261.9 83.4h1.8M262.8 82.5v1.8M262.8 86.1v6.6M265.5 83.4h6.6"/>
<path d="M145.6 219.3h5.9M153.3 219.3h1.8M154.2 210.7v5.9M154.2 218.4v1.8M156.9 219.3h5.9M154.2 222v5.9"/>
</g>
<g font-size="7">
<text x="289" y="270.6">headphone holder</text>
<text x="375.8" y="272.9">v8</text>
</g>
<g font-size="4.9">
<text x="131.1" y="21.6">2.81</text>
<text x="162.1" y="114.6">3.57</text>
<text x="174.1" y="173.4">2.29</text>
<text x="101.5" y="195.3">M3 X 0.5</text>
<text x="179" y="192.2" transform="rotate(90 179 192.2)">3.2</text>
<text x="101.8" y="201.2">thread</text>
<text x="129.1" y="199.6" transform="rotate(-90 129.1 199.6)">2.53</text>
<text x="136.7" y="199.1" transform="rotate(-90 136.7 199.1)">3.09</text>
<text x="159.7" y="215.5" transform="rotate(-90 159.7 215.5)">118°</text>
<text x="130" y="234.2" transform="rotate(-35 130 234.2)">Ø5.1</text>
<text x="289" y="248.5">Rudy Deceliere</text>
<text x="329" y="248.5">05.11.23</text>
<text x="399.1" y="285.7">1/1</text>
</g>
<g font-size="3.5">
<text x="39" y="8.8">1</text>
<text x="88.8" y="8.8">2</text>
<text x="138.8" y="8.8">3</text>
<text x="188.7" y="8.8">4</text>
<text x="238.8" y="8.8">5</text>
<text x="288.7" y="8.8">6</text>
<text x="338.8" y="8.8">7</text>
<text x="388.8" y="8.8">8</text>
<text x="16.4" y="30.2">A</text>
<text x="411.4" y="30.2">A</text>
<text x="16.2" y="78">B</text>
<text x="411.2" y="78">B</text>
<text x="16.2" y="125.9">C</text>
<text x="411.2" y="125.9">C</text>
<text x="16.2" y="173.7">D</text>
<text x="411.2" y="173.7">D</text>
<text x="16.2" y="221.6">E</text>
<text x="411.2" y="221.6">E</text>
<text x="16.2" y="269.4">F</text>
<text x="411.2" y="269.4">F</text>
<text x="39" y="290.8">1</text>
<text x="88.8" y="290.8">2</text>
<text x="138.8" y="290.8">3</text>
<text x="188.7" y="290.8">4</text>
<text x="238.8" y="290.8">5</text>
<text x="288.7" y="290.8">6</text>
<text x="338.8" y="290.8">7</text>
<text x="388.8" y="290.8">8</text>
</g>
<g font-size="2.5">
<text x="231" y="242.9">Dept.</text>
<text x="255" y="242.9">Technical reference</text>
<text x="289" y="242.9">Created by</text>
<text x="350" y="242.9">Approved by</text>
<text x="289" y="252.8">Document type</text>
<text x="350" y="252.8">Document status</text>
<text x="289" y="262.9">Title</text>
<text x="350" y="262.9">DWG No.</text>
<text x="350" y="279.9">Rev.</text>
<text x="360" y="279.9">Date of issue</text>
<text x="396" y="279.9">Sheet</text>
</g>
</svg>
